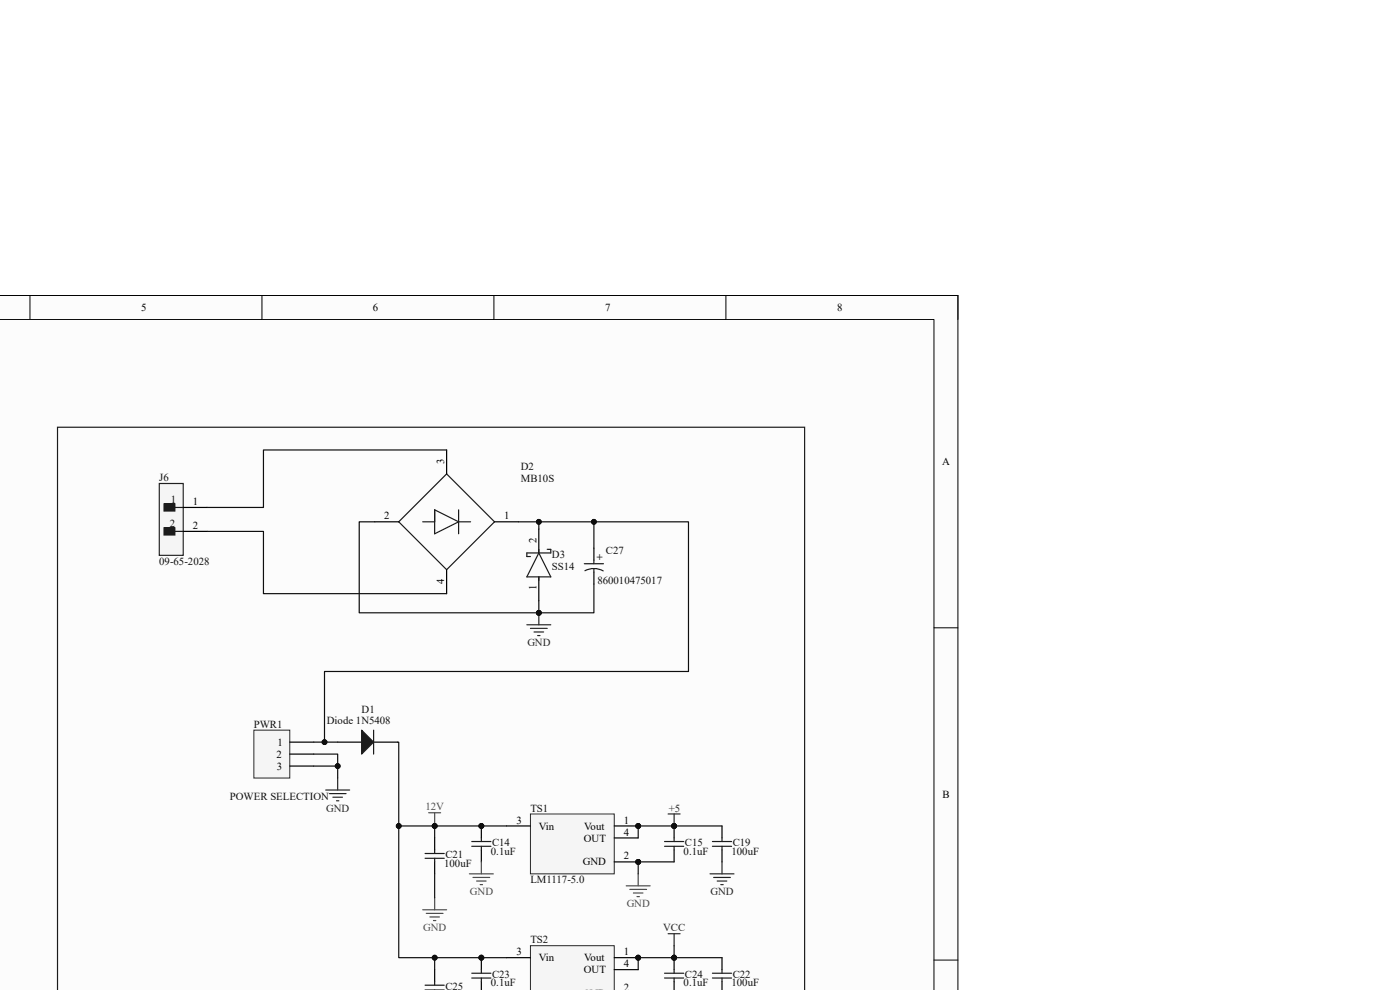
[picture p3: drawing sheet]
<svg xmlns="http://www.w3.org/2000/svg" width="297mm" height="210mm" viewBox="0 0 297 210" stroke-linecap="round" stroke-linejoin="round" font-family="sans-serif">
<path d="M-.1 62.7h203.3v147.4h-203.3z" fill-rule="evenodd" fill="#fcfcfc"/>
<path d="M-.1 62.7h203.3v147.4" fill="none" stroke="#000" stroke-width=".21"/>
<path d="M-.1 67.8h198.2v142.3h-198.2z" fill-rule="evenodd" fill="#fcfcfc"/>
<path d="M-.1 67.8h198.2v142.3M6.4 62.7v5.1M55.6 62.7v5.1M104.8 62.7v5.1M154 62.7v5.1M198.1 62.7h5.1v5.1M198.1 133.2h5.1M198.1 203.7h5.1" fill="none" stroke="#000" stroke-width=".21"/>
<circle cx="135.4" cy="182.8" r=".51" fill="#0e0e0e"/>
<circle cx="135.4" cy="182.8" r=".51" fill="none" stroke="#0e0e0e" stroke-width=".21"/>
<circle cx="135.4" cy="175.2" r=".51" fill="#0e0e0e"/>
<circle cx="135.4" cy="175.2" r=".51" fill="none" stroke="#0e0e0e" stroke-width=".21"/>
<path d="M112.5 172.7h17.8v12.7h-17.8z" fill-rule="evenodd" fill="#f5f5f5"/>
<path d="M112.5 172.7h17.8v12.7h-17.8z" fill="none" stroke="#262626" stroke-width=".21"/>
<path d="M107.5 175.2h5M130.3 182.8h5.1" fill="none" stroke="#000" stroke-width=".25"/>
<circle cx="135.4" cy="182.8" r=".51" fill="#0e0e0e"/>
<circle cx="135.4" cy="182.8" r=".51" fill="none" stroke="#0e0e0e" stroke-width=".21"/>
<path d="M130.3 175.2h5.1" fill="none" stroke="#000" stroke-width=".25"/>
<circle cx="135.4" cy="175.2" r=".51" fill="#0e0e0e"/>
<circle cx="135.4" cy="175.2" r=".51" fill="none" stroke="#0e0e0e" stroke-width=".21"/>
<path d="M130.3 177.8h5.1" fill="none" stroke="#000" stroke-width=".25"/>
<path d="M90.9 172.4h2.6M92.2 172.4v2.6M89.7 193h5.1M90.4 193.8h3.6M91.2 194.5h2M92 195.3h.5M92.2 190.5v2.5M132.9 187.9h5M133.6 188.7h3.6M134.4 189.4h2M135.1 190.2h.5M135.4 185.4v2.5" fill="none" stroke="#4c4c4c" stroke-width=".25"/>
<circle cx="143" cy="175.2" r=".51" fill="#0e0e0e"/>
<circle cx="143" cy="175.2" r=".51" fill="none" stroke="#0e0e0e" stroke-width=".21"/>
<path d="M143 175.2v2.6M143 180.3v2.5" fill="none" stroke="#000" stroke-width=".25"/>
<circle cx="143" cy="175.2" r=".51" fill="#0e0e0e"/>
<circle cx="143" cy="175.2" r=".51" fill="none" stroke="#0e0e0e" stroke-width=".21"/>
<path d="M141 178.5h4M141 179.5h4M143 177.8v.7M143 179.5v.8" fill="none" stroke="#1c1c1c" stroke-width=".25"/>
<circle cx="102.1" cy="175.2" r=".51" fill="#0e0e0e"/>
<circle cx="102.1" cy="175.2" r=".51" fill="none" stroke="#0e0e0e" stroke-width=".21"/>
<path d="M102.1 175.2v2.6M102.1 180.3v2.5" fill="none" stroke="#000" stroke-width=".25"/>
<circle cx="102.1" cy="175.2" r=".51" fill="#0e0e0e"/>
<circle cx="102.1" cy="175.2" r=".51" fill="none" stroke="#0e0e0e" stroke-width=".21"/>
<path d="M100.1 178.5h4.1M100.1 179.5h4.1M102.1 177.8v.7M102.1 179.5v.8" fill="none" stroke="#1c1c1c" stroke-width=".25"/>
<path d="M99.6 185.4h5.1M100.3 186.1h3.6M101.1 186.9h2M101.9 187.7h.5M102.1 182.8v2.6" fill="none" stroke="#4c4c4c" stroke-width=".25"/>
<path d="M53.9 154.9h7.6v10.2h-7.6z" fill-rule="evenodd" fill="#f5f5f5"/>
<path d="M53.9 154.9h7.6v10.2h-7.6z" fill="none" stroke="#262626" stroke-width=".21"/>
<path d="M61.5 157.4h5.1M61.5 160h5.1M71.6 157.4h5.1M79.3 157.4h5M61.5 162.5h5.1" fill="none" stroke="#000" stroke-width=".25"/>
<path d="M76.7 154.9l2.6 2.5-2.6 2.6z" fill="#1c1c1c"/>
<path d="M76.7 154.9l2.6 2.5-2.6 2.6zM79.3 154.9v5.1" fill="none" stroke="#1c1c1c" stroke-width=".25"/>
<path d="M69.1 167.6h5.1M69.9 168.4h3.5M70.6 169.1h2.1M71.4 169.9h.5M71.6 165.1v2.5M150.6 185.4h5.1M151.4 186.1h3.6M152.2 186.9h2M152.9 187.7h.5M153.2 182.8v2.6" fill="none" stroke="#262626" stroke-width=".25"/>
<circle cx="135.4" cy="203.2" r=".51" fill="#0e0e0e"/>
<circle cx="135.4" cy="203.2" r=".51" fill="none" stroke="#0e0e0e" stroke-width=".21"/>
<path d="M112.5 200.6h17.8v9.5h-17.8z" fill-rule="evenodd" fill="#f5f5f5"/>
<path d="M112.5 210.1v-9.5h17.8v9.5" fill="none" stroke="#262626" stroke-width=".21"/>
<path d="M107.5 203.2h5M130.3 203.2h5.1" fill="none" stroke="#000" stroke-width=".25"/>
<circle cx="135.4" cy="203.2" r=".51" fill="#0e0e0e"/>
<circle cx="135.4" cy="203.2" r=".51" fill="none" stroke="#0e0e0e" stroke-width=".21"/>
<path d="M130.3 205.7h5.1" fill="none" stroke="#000" stroke-width=".25"/>
<circle cx="143" cy="203.2" r=".51" fill="#0e0e0e"/>
<circle cx="143" cy="203.2" r=".51" fill="none" stroke="#0e0e0e" stroke-width=".21"/>
<path d="M143 203.2v2.5M143 208.2v1.9" fill="none" stroke="#000" stroke-width=".25"/>
<circle cx="143" cy="203.2" r=".51" fill="#0e0e0e"/>
<circle cx="143" cy="203.2" r=".51" fill="none" stroke="#0e0e0e" stroke-width=".21"/>
<path d="M141 206.5h4M141 207.5h4M143 205.7v.8M143 207.5v.7" fill="none" stroke="#1c1c1c" stroke-width=".25"/>
<circle cx="102.1" cy="203.2" r=".51" fill="#0e0e0e"/>
<circle cx="102.1" cy="203.2" r=".51" fill="none" stroke="#0e0e0e" stroke-width=".21"/>
<path d="M102.1 203.2v2.5M102.1 208.2v1.9" fill="none" stroke="#000" stroke-width=".25"/>
<circle cx="102.1" cy="203.2" r=".51" fill="#0e0e0e"/>
<circle cx="102.1" cy="203.2" r=".51" fill="none" stroke="#0e0e0e" stroke-width=".21"/>
<path d="M100.1 206.5h4.1M100.1 207.5h4.1M102.1 205.7v.8M102.1 207.5v.7" fill="none" stroke="#1c1c1c" stroke-width=".25"/>
<path d="M141.7 172.7h2.6M143 172.7v2.5M141.7 198.1h2.6M143 198.1v2.5" fill="none" stroke="#262626" stroke-width=".25"/>
<circle cx="143" cy="175.2" r=".51" fill="#0e0e0e"/>
<circle cx="143" cy="175.2" r=".51" fill="none" stroke="#0e0e0e" stroke-width=".21"/>
<path d="M12.2 90.6h158.5v119.5M12.2 90.6h.1M12.2 90.6v119.5" fill="none" stroke="#1c1c1c" stroke-width=".25"/>
<path d="M33.8 102.6h5.1v15.2h-5.1z" fill-rule="evenodd" fill="#f5f5f5"/>
<path d="M33.8 102.6h5.1v15.2h-5.1z" fill="none" stroke="#262626" stroke-width=".25"/>
<path d="M34.8 106.9h2.3v1.5h-2.3z" fill-rule="evenodd" fill="#1c1c1c"/>
<path d="M34.8 106.9h2.3v1.5h-2.3zM37.1 107.6h1.8" fill="none" stroke="#1c1c1c" stroke-width=".25"/>
<path d="M34.8 112h2.3v1.5h-2.3z" fill-rule="evenodd" fill="#1c1c1c"/>
<g fill="none" stroke="#1c1c1c" stroke-width=".25">
<path d="M34.8 112h2.3v1.5h-2.3zM37.1 112.7h1.8M84.6 110.7l10.2-10.2 10.1 10.2-10.1 10.2zM89.7 110.7h2.5M92.2 108.2l5.1 2.5-5.1 2.5zM97.3 108.2v5M97.3 110.7h2.5M114.3 117.3l2.6 5.1h-5.1zM114.3 116.5v.8M116.1 116.5h.8v.8h-5.1v.8h.7M124 119.6h4M126 118.8v.8"/>
<path d="M114.3 122.4v.7M124.1 121.1a4.1 4.1 0 0 1 3.9 0M126 120.6v.8"/>
</g>
<path d="M94.8 95.5v5M38.9 107.6h5.1M38.9 112.7h5.1M79.5 110.7h5.1M104.9 110.7h5.1M114.3 112.2v5.1M126 116.3v2.5M94.8 120.9v5M114.3 122.4v5.1M126 121.4v2.5" fill="none" stroke="#000" stroke-width=".25"/>
<path d="M111.8 132.5h5.1M112.5 133.3h3.6M113.3 134.1h2M114.1 134.8h.5M114.3 130v2.5" fill="none" stroke="#262626" stroke-width=".25"/>
<circle cx="114.3" cy="130" r=".51" fill="#0e0e0e"/>
<circle cx="114.3" cy="130" r=".51" fill="none" stroke="#0e0e0e" stroke-width=".21"/>
<path d="M92.2 177.8v2.5M153.2 175.2v2.6M92.2 182.8v2.6M153.2 180.3v2.5M92.2 205.7v2.5M153.2 203.2v2.5M153.2 208.2v1.9" fill="none" stroke="#000" stroke-width=".25"/>
<g fill="none" stroke="#1c1c1c" stroke-width=".25">
<path d="M151.1 178.5h4.1M151.1 179.5h4.1M153.2 177.8v.7M153.2 179.5v.8M90.2 181.1h4M90.2 182.1h4M92.2 180.3v.8M92.2 182.1v.7M90.2 209h4M90.2 210h4M92.2 208.2v.8M92.2 210v.1"/>
<path d="M151.1 206.5h4.1M151.1 207.5h4.1M153.2 205.7v.8M153.2 207.5v.7"/>
</g>
<path d="M92.2 175.2v2.6" fill="none" stroke="#0e0e0e" stroke-width=".25"/>
<circle cx="92.2" cy="175.2" r=".51" fill="#0e0e0e"/>
<circle cx="92.2" cy="175.2" r=".51" fill="none" stroke="#0e0e0e" stroke-width=".21"/>
<path d="M143 182.8h-7.6v2.6" fill="none" stroke="#0e0e0e" stroke-width=".25"/>
<circle cx="135.4" cy="182.8" r=".51" fill="#0e0e0e"/>
<circle cx="135.4" cy="182.8" r=".51" fill="none" stroke="#0e0e0e" stroke-width=".21"/>
<path d="M92.2 175v.2h15.3" fill="none" stroke="#0e0e0e" stroke-width=".25"/>
<circle cx="102.1" cy="175.2" r=".51" fill="#0e0e0e"/>
<circle cx="102.1" cy="175.2" r=".51" fill="none" stroke="#0e0e0e" stroke-width=".21"/>
<circle cx="92.2" cy="175.2" r=".51" fill="#0e0e0e"/>
<circle cx="92.2" cy="175.2" r=".51" fill="none" stroke="#0e0e0e" stroke-width=".21"/>
<path d="M66.6 162.5h5M92.2 185.4v5.1" fill="none" stroke="#0e0e0e" stroke-width=".25"/>
<circle cx="71.6" cy="162.5" r=".51" fill="#0e0e0e"/>
<circle cx="71.6" cy="162.5" r=".51" fill="none" stroke="#0e0e0e" stroke-width=".21"/>
<path d="M66.6 157.4h5" fill="none" stroke="#0e0e0e" stroke-width=".25"/>
<circle cx="68.8" cy="157.4" r=".51" fill="#0e0e0e"/>
<circle cx="68.8" cy="157.4" r=".51" fill="none" stroke="#0e0e0e" stroke-width=".21"/>
<path d="M153.2 175.2h-17.8v2.6" fill="none" stroke="#0e0e0e" stroke-width=".25"/>
<circle cx="135.4" cy="175.2" r=".51" fill="#0e0e0e"/>
<circle cx="135.4" cy="175.2" r=".51" fill="none" stroke="#0e0e0e" stroke-width=".21"/>
<circle cx="143" cy="175.2" r=".51" fill="#0e0e0e"/>
<circle cx="143" cy="175.2" r=".51" fill="none" stroke="#0e0e0e" stroke-width=".21"/>
<path d="M92.2 203.2v2.5" fill="none" stroke="#0e0e0e" stroke-width=".25"/>
<circle cx="92.2" cy="203.2" r=".51" fill="#0e0e0e"/>
<circle cx="92.2" cy="203.2" r=".51" fill="none" stroke="#0e0e0e" stroke-width=".21"/>
<path d="M143 200.6v2.6" fill="none" stroke="#0e0e0e" stroke-width=".25"/>
<circle cx="143" cy="203.2" r=".51" fill="#0e0e0e"/>
<circle cx="143" cy="203.2" r=".51" fill="none" stroke="#0e0e0e" stroke-width=".21"/>
<path d="M66.6 160h5v5.1" fill="none" stroke="#0e0e0e" stroke-width=".25"/>
<circle cx="71.6" cy="162.5" r=".51" fill="#0e0e0e"/>
<circle cx="71.6" cy="162.5" r=".51" fill="none" stroke="#0e0e0e" stroke-width=".21"/>
<path d="M84.6 175.2v28h22.9" fill="none" stroke="#0e0e0e" stroke-width=".25"/>
<circle cx="102.1" cy="203.2" r=".51" fill="#0e0e0e"/>
<circle cx="102.1" cy="203.2" r=".51" fill="none" stroke="#0e0e0e" stroke-width=".21"/>
<circle cx="92.2" cy="203.2" r=".51" fill="#0e0e0e"/>
<circle cx="92.2" cy="203.2" r=".51" fill="none" stroke="#0e0e0e" stroke-width=".21"/>
<circle cx="84.6" cy="175.2" r=".51" fill="#0e0e0e"/>
<circle cx="84.6" cy="175.2" r=".51" fill="none" stroke="#0e0e0e" stroke-width=".21"/>
<path d="M153.2 203.2h-17.8v2.5" fill="none" stroke="#0e0e0e" stroke-width=".25"/>
<circle cx="135.4" cy="203.2" r=".51" fill="#0e0e0e"/>
<circle cx="135.4" cy="203.2" r=".51" fill="none" stroke="#0e0e0e" stroke-width=".21"/>
<circle cx="143" cy="203.2" r=".51" fill="#0e0e0e"/>
<circle cx="143" cy="203.2" r=".51" fill="none" stroke="#0e0e0e" stroke-width=".21"/>
<path d="M94.8 95.5h-38.9v12.1h-11.9M44 112.7h11.9v13.2h38.9M114.3 110.7v1.5" fill="none" stroke="#0e0e0e" stroke-width=".25"/>
<circle cx="114.3" cy="110.7" r=".51" fill="#0e0e0e"/>
<circle cx="114.3" cy="110.7" r=".51" fill="none" stroke="#0e0e0e" stroke-width=".21"/>
<path d="M79.5 110.7h-3.3v19.3h38.1" fill="none" stroke="#0e0e0e" stroke-width=".25"/>
<circle cx="114.3" cy="130" r=".51" fill="#0e0e0e"/>
<circle cx="114.3" cy="130" r=".51" fill="none" stroke="#0e0e0e" stroke-width=".21"/>
<path d="M126 123.9v6.1h-11.7v-2.5" fill="none" stroke="#0e0e0e" stroke-width=".25"/>
<circle cx="114.3" cy="130" r=".51" fill="#0e0e0e"/>
<circle cx="114.3" cy="130" r=".51" fill="none" stroke="#0e0e0e" stroke-width=".21"/>
<path d="M126 110.7v5.6" fill="none" stroke="#0e0e0e" stroke-width=".25"/>
<circle cx="126" cy="110.7" r=".51" fill="#0e0e0e"/>
<circle cx="126" cy="110.7" r=".51" fill="none" stroke="#0e0e0e" stroke-width=".21"/>
<path d="M110 110.7h36.1v31.7h-77.3v15" fill="none" stroke="#0e0e0e" stroke-width=".25"/>
<circle cx="114.3" cy="110.7" r=".51" fill="#0e0e0e"/>
<circle cx="114.3" cy="110.7" r=".51" fill="none" stroke="#0e0e0e" stroke-width=".21"/>
<circle cx="126" cy="110.7" r=".51" fill="#0e0e0e"/>
<circle cx="126" cy="110.7" r=".51" fill="none" stroke="#0e0e0e" stroke-width=".21"/>
<circle cx="68.8" cy="157.4" r=".51" fill="#0e0e0e"/>
<circle cx="68.8" cy="157.4" r=".51" fill="none" stroke="#0e0e0e" stroke-width=".21"/>
<path d="M84.3 157.4h.3v17.8h7.6" fill="none" stroke="#0e0e0e" stroke-width=".25"/>
<circle cx="84.6" cy="175.2" r=".51" fill="#0e0e0e"/>
<circle cx="84.6" cy="175.2" r=".51" fill="none" stroke="#0e0e0e" stroke-width=".21"/>
<circle cx="92.2" cy="175.2" r=".51" fill="#0e0e0e"/>
<circle cx="92.2" cy="175.2" r=".51" fill="none" stroke="#0e0e0e" stroke-width=".21"/>
<g font-size="2.3">
<text x="30" y="66">5</text>
<text x="79.1" y="66">6</text>
<text x="128.4" y="66">7</text>
<text x="177.6" y="66">8</text>
<text x="94.2" y="98.5" transform="rotate(-90 94.2 98.5)">3</text>
<text x="199.9" y="98.7">A</text>
<text x="40.9" y="107.1">1</text>
<text x="40.9" y="112.2">2</text>
<text x="81.5" y="110.2">2</text>
<text x="106.9" y="110.2">1</text>
<text x="113.8" y="115.3" transform="rotate(-90 113.8 115.3)">2</text>
<text x="94.2" y="124" transform="rotate(-90 94.2 124)">4</text>
<text x="113.8" y="125.3" transform="rotate(-90 113.8 125.3)">1</text>
<text x="58.6" y="160.7">2</text>
<text x="58.8" y="158.2">1</text>
<text x="58.8" y="163.3">3</text>
<text x="200" y="169.2">B</text>
<text x="109.6" y="174.7">3</text>
<text x="114.3" y="176">Vin</text>
<text x="123.9" y="178.5">OUT</text>
<text x="124" y="176">Vout</text>
<text x="132.3" y="174.7">1</text>
<text x="132.3" y="177.2">4</text>
<text x="123.7" y="183.6">GND</text>
<text x="132.3" y="182.3">2</text>
<text x="109.6" y="202.6">3</text>
<text x="114.3" y="203.9">Vin</text>
<text x="124" y="203.9">Vout</text>
<text x="132.3" y="202.6">1</text>
<text x="123.9" y="206.5">OUT</text>
<text x="132.3" y="205.2">4</text>
<text x="132.3" y="210.3">2</text>
</g>
<g font-size="2.3" fill="#0e0e0e">
<text x="110.5" y="99.8">D2</text>
<text x="33.8" y="102.1">J6</text>
<text x="36.2" y="106.6">1</text>
<text x="110.5" y="102.3">MB10S</text>
<text x="36" y="111.7">2</text>
<text x="33.8" y="119.8">09-65-2028</text>
<text x="117.1" y="118.3">D3</text>
<text x="128.5" y="117.6">C27</text>
<text x="117.1" y="120.9">SS14</text>
<text x="126.7" y="123.9">860010475017</text>
<text x="53.8" y="154.4">PWR1</text>
<text x="69.3" y="153.6">Diode 1N5408</text>
<text x="76.7" y="151.3">D1</text>
<text x="48.8" y="169.6">POWER SELECTION</text>
<text x="112.5" y="172.2">TS1</text>
<text x="104.4" y="179.5">C14</text>
<text x="145.3" y="179.5">C15</text>
<text x="155.4" y="179.5">C19</text>
<text x="94.2" y="183.9">100uF</text>
<text x="94.5" y="182.1">C21</text>
<text x="104.1" y="181.3">0.1uF</text>
<text x="145" y="181.3">0.1uF</text>
<text x="155.2" y="181.3">100uF</text>
<text x="112.5" y="187.4">LM1117-5.0</text>
<text x="112.5" y="200.1">TS2</text>
<text x="104.1" y="209.3">0.1uF</text>
<text x="104.4" y="207.5">C23</text>
<text x="145" y="209.3">0.1uF</text>
<text x="145.3" y="207.5">C24</text>
<text x="155.2" y="209.3">100uF</text>
<text x="155.4" y="207.5">C22</text>
<text x="94.5" y="210">C25</text>
</g>
<text font-size="2.3" fill="#1c1c1c" x="126.5" y="117.6" transform="rotate(90 126.5 117.6)">+</text>
<g font-size="2.3" fill="#262626">
<text x="111.9" y="137.1">GND</text>
<text x="69.2" y="172.2">GND</text>
<text x="141.9" y="172.2">+5</text>
<text x="150.7" y="189.9">GND</text>
<text x="140.7" y="197.6">VCC</text>
</g>
<g font-size="2.3" fill="#4c4c4c">
<text x="90.3" y="171.9">12V</text>
<text x="99.7" y="189.9">GND</text>
<text x="89.8" y="197.6">GND</text>
<text x="133" y="192.5">GND</text>
</g>
</svg>
